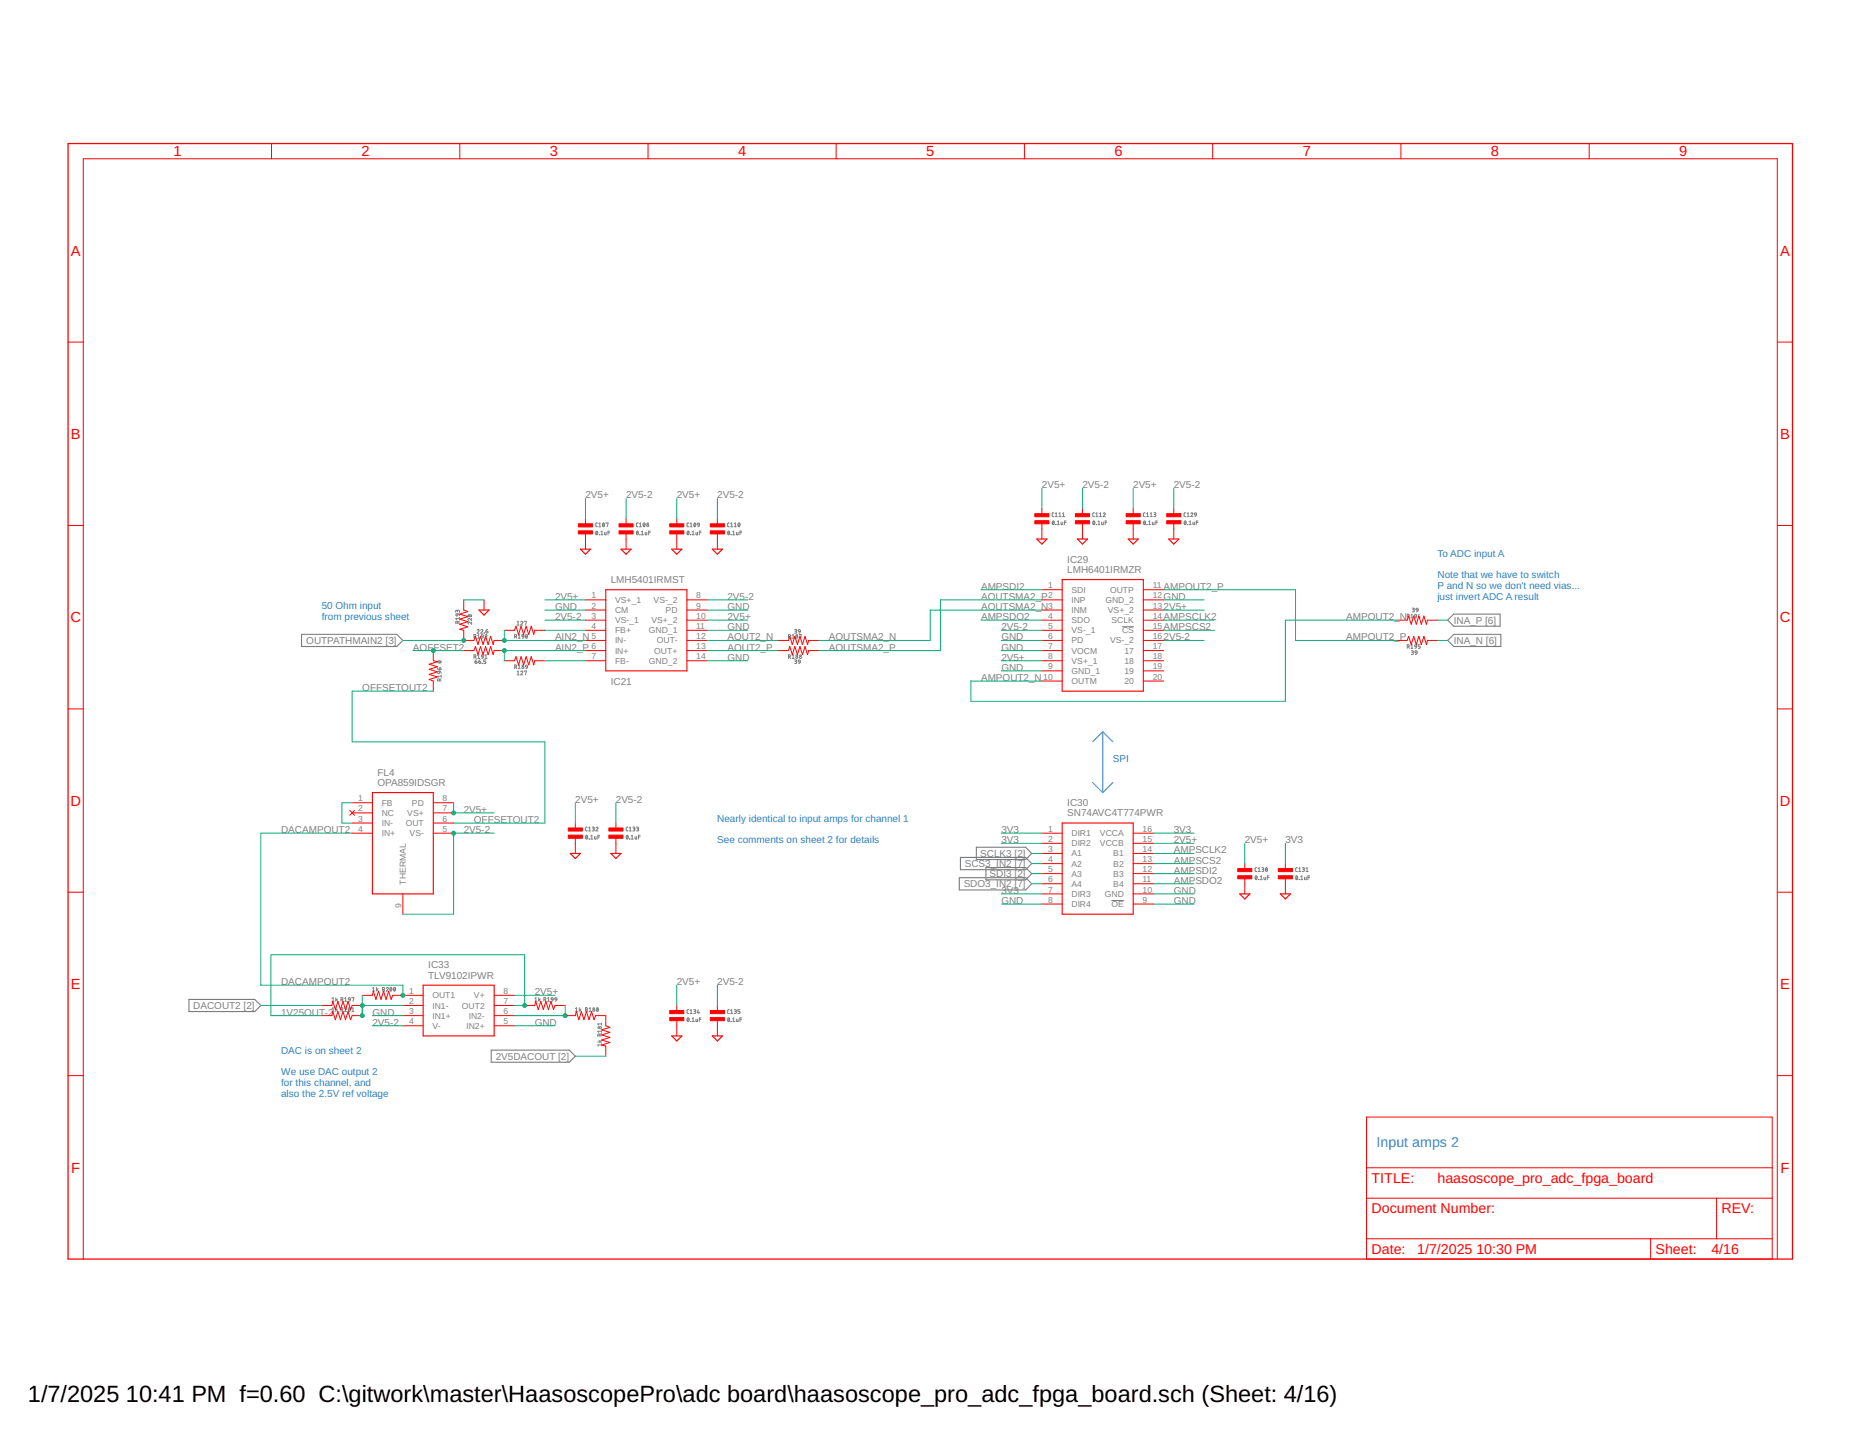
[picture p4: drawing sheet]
<svg xmlns="http://www.w3.org/2000/svg" width="279mm" height="216mm" viewBox="0 0 279 216" stroke-linecap="round" stroke-linejoin="round" font-family="sans-serif">
<g fill="none" stroke="#808080" stroke-width=".15">
<path d="M89.6 79.8a.25 .25 0 0 1 .2 .3 .25 .25 0 0 1-.2 .2l-.1-.1zM89.7 78.6l-.2 .1v.4h.2M89.8 79.9l-.3 .3M89.9 79.1h.4M89.9 78.7l.2-.1v.5M90.3 79.9l.1-.1v.5M90.6 78.6a.27 .27 0 0 1 .2 .3 .27 .27 0 0 1-.2 .2l-.1-.3zM90.8 78.7l-.3 .3M90.8 80l.1 .3h.2v-.3M91 78.6h.4l-.2 .5M91.6 79.8h-.3v.5M95.7 79.8a.25 .25 0 0 1 .2 .3 .25 .25 0 0 1-.2 .2l-.1-.1z"/>
<path d="M95.8 78.6l-.2 .1v.4h.2M95.9 79.9l-.3 .3M96 79.1h.4M96 78.7l.2-.1v.5M96.4 79.9l.1-.1v.5M96.7 78.6a.27 .27 0 0 1 .2 .3 .27 .27 0 0 1-.2 .2l-.1-.3zM96.9 78.7l-.3 .3M96.9 80l.1 .3h.2v-.3M97.7 79.8h-.3v.5M103.3 79.8a.25 .25 0 0 1 .2 .3 .25 .25 0 0 1-.2 .2l-.1-.1zM103.5 78.6l-.3 .1v.4h.3M103.5 79.9l-.3 .3"/>
<path d="M103.7 79.1h.3M103.7 78.7l.1-.1v.5M104 79.9l.1-.1v.5M104.3 78.6a.27 .27 0 0 1 .2 .3 .27 .27 0 0 1-.2 .2l-.1-.3zM104.5 78.7l-.3 .3M104.5 80l.1 .3h.2v-.3M104.8 78.6h.3v.3h-.3zM105.1 78.9l-.3 .2M105.3 79.8h-.2v.5M109.4 79.8a.26 .26 0 0 1 .2 .3 .26 .26 0 0 1-.2 .2l-.1-.1zM109.6 78.6l-.3 .1v.4h.3M109.6 79.9l-.3 .3"/>
<path d="M109.7 79.1h.4M109.7 78.7l.2-.1v.5M110.1 79.9l.1-.1v.5M110.3 79.1h.3M110.3 78.7l.2-.1v.5M110.6 80l.1 .3h.2v-.3M110.9 78.6a.27 .27 0 0 1 .3 .3 .27 .27 0 0 1-.3 .2l-.1-.3zM111.1 78.7l-.2 .3M111.4 79.8h-.3v.5M158.2 78.3a.26 .26 0 0 1 .2 .2 .26 .26 0 0 1-.2 .3l-.1-.3zM158.3 77l-.2 .2v.4h.2M158.3 78.4l-.2 .3"/>
<path d="M158.5 77.6h.3M158.5 77.2l.2-.2v.6M158.6 78.8h.1M158.8 78.8h.3M158.8 78.4l.2-.1v.5M159.1 77.6h.3M159.1 77.2l.1-.2v.6M159.4 78.4v.4h.2v-.4M159.6 77.6h.3M159.6 77.2l.2-.2v.6M159.9 78.5h.2M160.1 78.3h-.2v.5"/>
<path d="M164.2 78.3a.25 .25 0 0 1 .3 .2 .25 .25 0 0 1-.3 .3l-.1-.3zM164.4 77l-.3 .2 .1 .4h.2M164.4 78.4l-.2 .3M164.6 77.6h.3M164.6 77.2l.2-.2v.6M164.7 78.8h.1M164.9 78.8h.3M164.9 78.4l.2-.1v.5M165.2 77.2l.1-.2v.6M165.2 77.6h.3M165.5 78.4v.4h.2v-.4M165.7 77.2l.2-.2 .1 .1-.3 .5h.3"/>
<path d="M166 78.5h.2M166.2 78.3h-.2v.5M171.9 78.3a.25 .25 0 0 1 .2 .2 .25 .25 0 0 1-.2 .3l-.1-.3zM172 77l-.2 .2v.4h.2M172.1 78.4l-.3 .3M172.2 77.6h.4M172.2 77.2l.2-.2v.6M172.3 78.8h.1M172.6 78.8h.2M172.6 78.4l.1-.1v.5M172.8 77.6h.3M172.8 77.2l.1-.2v.6"/>
<path d="M173.1 78.4v.4h.3v-.4M173.3 77l.3 .1v.2h-.2M173.5 77.3l.1 .2-.3 .1M173.6 78.5h.3M173.9 78.3h-.3v.5M177.9 78.3a.25 .25 0 0 1 .3 .2 .25 .25 0 0 1-.3 .3v-.3zM178.1 77l-.2 .2v.4h.2M178.1 78.4l-.2 .3M178.3 77.6h.3M178.3 77.2l.2-.2v.6M178.4 78.8h.1M178.6 78.8h.3"/>
<path d="M178.6 78.4l.2-.1v.5M178.9 77.2l.1-.2 .2 .1-.3 .5h.3M179.2 78.4v.4h.3v-.4M179.5 77.1h.2v.3l-.3-.1zM179.7 78.5h.3M179.7 77.4l-.2 .2M180 78.3h-.3v.5M65.7 99.4a.25 .25 0 0 1 .4-.1 .25 .25 0 0 1 .1 .3h-.4zM65.8 99.3l.4 .3M68.5 92.2h.3l-.1 .3h-.2zM68.7 91.8l.2-.1 .1 .3M68.7 91.9v-.2h-.2v.3"/>
<path d="M68.8 93.6l-.1-.2-.1-.1-.1 .3h.5M68.8 92.2l.2 .1v.2M69 93.3l-.2 .2M69 92.9h-.5l.1 .2M69 92.8v.3M70.3 92.4a.26 .26 0 0 1 .3-.1 .26 .26 0 0 1 .2 .3h-.4zM70.4 92.4l.3 .2M70.8 93.5v.3l-.3-.3h-.1l-.1 .1 .1 .2M70.8 92.9v.3l-.3-.3a.16 .16 0 0 0-.2 .1 .16 .16 0 0 0 .1 .2M71.2 98.7h.3v-.3h-.3v.5M71.2 95.7l.3-.1v-.2l-.3-.1v.6M71.4 99.4h.2v.2l-.1 .1z"/>
<path d="M71.4 98.7l.1 .2M71.4 95.7l.1 .2M71.6 99.1l-.2 .3M71.7 94.7l.1-.1h.1l.1 .2-.3 .3h.3M71.8 95.5l.1-.2v.6M71.8 98.5l.1-.1v.5M71.8 95.9h.3M71.8 98.9h.3M71.9 99.4h.3v.1l-.1 .2-.2-.1zM72.2 99.1l-.3 .3M72.2 94.7l.2-.1h.1v.2l-.3 .3h.3M72.3 98.4h.3v.3l-.3-.1z"/>
<path d="M72.3 95.4h.3v.3l-.3-.1zM72.4 99.7h.1M72.6 98.7l-.2 .2M72.6 95.7l-.2 .2M72.7 95.1h.1M72.9 95.5l.1-.2 .1 .1 .1 .1-.3 .4h.3M72.9 98.9h.3M72.9 98.5l.1-.1v.5M73 99.1h-.3v.3h.2l.1 .1-.1 .2h-.2M73 94.8h.2l.1 .3h-.3zM73.2 94.6l-.2 .2M77.3 95.7l.3-.1v-.2l-.3-.1v.6"/>
<path d="M77.5 95.7l.1 .2M77.7 93.5l.1-.2v.6M77.7 93.9h.3M77.9 95.9h.2M77.9 95.5l.1-.2v.6M78.2 93.5l.3-.1v.2l-.3 .3h.3M78.4 95.4h.3v.3l-.3-.1zM78.7 95.7l-.2 .2M78.8 93.4l.3-.1-.2 .6M79 100h.2v.2h-.2zM79 95.4a.26 .26 0 0 1 .2 .2 .26 .26 0 0 1-.2 .3l-.1-.3zM79.2 95.5l-.2 .3"/>
<path d="M90 80.3h.1M90.3 80.3h.3M91.3 80h.3M96.1 80.3h.1M96.4 80.3h.3M97.4 80h.3M103.7 80.3h.1M104 80.3h.3M105.1 80h.2M109.8 80.3h.1M110.1 80.3h.3M111.1 80h.3"/>
<path d="M118.4 95.7l.3-.1v-.2l-.3-.1v.6M118.4 98.7h.3v-.3h-.3v.5M118.6 95.7l.1 .2M118.6 98.7l.1 .2M119 95.5l.1-.2v.6M119 98.5l.1-.1v.5M119 95.9h.3M119 98.9h.3M119.4 94.6l.3 .1-.2 .1M119.4 99.1l.3 .1-.2 .2M119.4 94.8h.1M119.4 99.4h.1"/>
<path d="M119.5 94.8l.2 .2-.3 .1M119.5 99.4l.2 .2-.3 .1M119.9 94.6h.2l.1 .3h-.2zM119.9 99.2l.2-.1 .1 .4-.2-.1zM120.1 95.4l.3-.1-.2 .6M120.2 94.9l-.2 .2M120.2 99.5l-.2 .2M168.6 94.1h1.7M211.4 92.6h.2v-.3h-.2v.5M211.4 97.2l.2-.1v-.2h-.2v.5M211.6 92.6l.1 .2M211.6 97.2l.1 .2"/>
<path d="M211.9 92.4l.2-.1v.5M211.9 97l.2-.1v.5M211.9 92.8h.3M211.9 97.4h.3M212 97.8l.3 .1v.1h-.2M212.2 91.4h.2l.1 .1-.2 .1M212.2 98l.1 .2-.3 .1M212.2 91.6h.1M212.3 91.6l.2 .2-.3 .1M212.5 92.4h.3v.2l-.3-.1zM212.5 96.9h.3v.3l-.3-.1zM212.6 97.8h.2l.1 .3h-.3z"/>
<path d="M212.7 91.4h.3v.3h-.2zM212.8 92.6l-.2 .2M212.8 97.2l-.2 .2M212.9 98.1l-.3 .2M213 91.7l-.2 .2M213.1 92.3l-.1 .4h.3M213.3 92.6v.2M213.3 96.9h-.3v.2l.3 .1v.2h-.3M65.7 101l.3-.1-.1 .3h-.1zM65.7 100.4l.3 .2M66 100.4h.2l.1 .1-.3 .1zM66 102.3v-.3h-.3v.3h.6"/>
<path d="M66 100.9l.3 .2M66.3 102l-.3 .1M66.3 101.6h-.6l.1 .1M66.3 101.4v.3M77.3 100.2h.3v-.3h-.3v.6M77.5 100.2l.1 .3M77.7 100.9l.1-.1v.6M77.7 101.4h.3M77.9 100l.1-.1v.6M77.9 100.5h.2M78.2 100.9l.2-.1 .1 .1v.1l-.3 .4h.3M78.8 100.9l.3-.1-.2 .6"/>
<path d="M79.2 100.2v.2l-.2 .1M88.1 125.5a.27 .27 0 0 1 .2 .3 .27 .27 0 0 1-.2 .2l-.1-.1zM88.2 124.3l-.2 .1v.4h.2M88.2 125.6l-.2 .3M88.4 124.8h.3M88.4 124.4l.2-.1v.5M88.5 126v.1M88.5 126h.1M88.5 126.1h.1M88.7 126.1h.3M88.7 125.6l.2-.1v.6M89 124.3l.3 .1-.1 .1h-.2"/>
<path d="M89.1 124.5l.2 .2-.3 .1M89.3 125.7l.1 .4h.1v-.4M89.5 124.4a.16 .16 0 0 1 .2-.1 .16 .16 0 0 1 .1 .2l-.3 .3h.3M89.8 125.8h.3M90.1 125.5h-.3v.6M94.1 125.5a.27 .27 0 0 1 .3 .3 .27 .27 0 0 1-.3 .2v-.1zM94.3 124.3l-.2 .1v.4h.2M94.3 125.6l-.2 .3M94.5 124.8h.3M94.5 124.4l.2-.1v.5M94.6 126h.1M94.6 126.1h.1"/>
<path d="M94.6 126v.1M94.8 126.1h.3M94.8 125.6l.2-.1v.6M95.1 124.3h.2l.1 .1-.2 .1M95.1 124.5h.1M95.2 124.5l.2 .2-.3 .1M95.4 125.7l.1 .4h.1v-.4M95.6 124.3l.3 .1v.1h-.2M95.8 124.5l.1 .2-.3 .1M95.9 125.8h.3M96.2 125.5h-.3v.6M167 135.3h1.8"/>
<path d="M188.6 131.6a.27 .27 0 0 1 .2 .3 .27 .27 0 0 1-.2 .2l-.1-.2zM188.8 130.4l-.3 .1 .1 .4h.2M188.8 131.7l-.2 .3M189 130.9h.3M189 130.5l.1-.1v.5M189.1 132.1h.1M189.3 132.2h.3M189.3 131.7l.2-.1v.6M189.5 130.4l.3 .1v.1h-.2M189.7 130.6l.1 .2-.3 .1M189.9 131.8v.4h.2v-.4M190.2 130.4a.27 .27 0 0 1 .2 .3 .27 .27 0 0 1-.2 .2l-.1-.1z"/>
<path d="M190.4 131.8h.2M190.4 130.5l-.3 .3M190.6 131.6h-.2v.6M194.7 131.6a.27 .27 0 0 1 .2 .3 .27 .27 0 0 1-.2 .2l-.1-.2zM194.9 130.4l-.3 .1v.4h.3M194.9 131.7l-.2 .3M195.1 130.9h.3M195.1 130.5l.1-.1v.5M195.2 132.1h.1M195.2 132.2h.1M195.2 132.1v.1M195.4 132.2h.3"/>
<path d="M195.4 131.7l.2-.1v.6M195.6 130.4l.3 .1v.1h-.2M195.8 130.6l.1 .2-.3 .1M196 131.8v.4h.2v-.4M196.2 130.9h.3M196.2 130.5l.1-.1v.5M196.5 131.8h.2M196.7 131.6h-.2v.6M49.9 150l.1-.1v.5M49.9 151.5l.1-.1v.6M49.9 150.4h.3M49.9 152h.3"/>
<path d="M50.4 149.9v.5M50.4 151.4v.6M50.5 150.2l.2 .2M50.5 151.7l.2 .3M50.7 150.1l-.3 .2M50.7 151.6l-.3 .2M51.2 150.2h.3v-.3h-.3v.5M51.2 151.7h.3v-.3h-.3v.6M51.4 150.2l.1 .2M51.4 151.7l.1 .3M51.8 151.5a.15 .15 0 0 1 .2-.1 .15 .15 0 0 1 0 .3l-.2 .3h.3M51.8 150.4h.3"/>
<path d="M51.8 150l.1-.1v.5M52.3 149.9h.3v.3l-.3-.1zM52.4 151.4a.26 .26 0 0 1 .2 .3 .26 .26 0 0 1-.2 .2l-.1-.1zM52.6 151.5l-.3 .3M52.6 150.2l-.2 .2M52.9 152h.3M52.9 149.9h.3l-.2 .5M52.9 151.5l.1-.1v.6M56 148.5l.1-.1v.5M56 148.9h.3M56.5 148.4v.5M56.6 148.7l.2 .2"/>
<path d="M56.8 148.5l-.3 .2M57.5 148.7l.2-.1v-.2h-.2v.5M57.7 148.7l.1 .2M58 148.5a.15 .15 0 0 1 .2-.1 .15 .15 0 0 1 .1 .2l-.3 .3h.3M58.7 148.4a.23 .23 0 0 1 .2 .2 .23 .23 0 0 1-.3 .2zM58.8 148.5l-.2 .3M59.2 148.4a.26 .26 0 0 1 .2 .2 .26 .26 0 0 1-.2 .3l-.1-.2zM59.4 148.5l-.3 .3M80.3 150.4h.4M80.3 150l.2-.1v.5M80.9 149.9v.5M81 150.2l.2 .2"/>
<path d="M81.2 150.1l-.3 .2M81.7 150.2h.2v-.3h-.2v.5M81.9 150.2l.1 .2M82.2 150.4h.3M82.2 150l.2-.1v.5M82.8 149.9h.3v.3h-.3zM83.1 150.2l-.1 .2h-.2M83.4 149.9h.2l.1 .3h-.3zM83.7 150.2l-.1 .2h-.2M86.4 152h.4M86.4 151.5l.2-.1v.6M87 151.4v.6"/>
<path d="M87.1 151.7l.2 .3M87.3 151.6l-.3 .2M87.9 151.7h.3v-.3h-.3v.6M88.1 151.7l.2 .3M88.5 152h.3M88.5 151.5l.1-.1v.6M89.6 151.5l.1-.1a.26 .26 0 0 1 .2 .3 .26 .26 0 0 1-.2 .2l-.1-.2zM89.8 156.6h.6M89.9 151.5l-.3 .3M90 156.3l.2 .3M90.1 155.6v-.2h-.3v.2h.6M90.4 157h-.6l.1 .1"/>
<path d="M90.4 153.7v.3M90.4 154.8v.3M90.4 156.8v.3M90.4 156.3l-.3 .2M90.4 155.3l-.3 .1M90.4 154.9h-.6l.1 .2M90.4 153.8h-.6l.1 .2M103.3 153a.23 .23 0 0 1 .2 .2 .23 .23 0 0 1-.2 .2zM103.5 151.7l-.3 .1v.4l.3 .1M103.5 153.1l-.3 .3M103.7 151.8l.1-.1v.6M103.7 152.3h.3"/>
<path d="M103.7 153.5h.1M104 153.1l.1-.2v.6M104 153.5h.3M104.2 151.7l.3 .1v.1l-.2 .1M104.4 152l.1 .2-.3 .1M104.5 153.1l.1 .4h.2v-.4M104.9 151.7l-.1 .4h.3M105 152v.3M105.1 153.2h.2M105.3 152.9h-.2v.6M109.4 153a.26 .26 0 0 1 .2 .2 .26 .26 0 0 1-.2 .3l-.1-.2zM109.6 151.7l-.3 .1v.4l.3 .1"/>
<path d="M109.6 153.1l-.3 .3M109.7 151.8l.2-.1v.6M109.7 152.3h.4M109.8 153.5h.1M110.1 153.1l.1-.2v.6M110.1 153.5h.3M110.3 151.7h.3v.2l-.1 .1M110.4 152h.1M110.5 152l.1 .2-.3 .1M110.6 153.1l.1 .4h.2v-.4M111.1 153.2h.3M111.2 151.7h-.4v.3l.4 .1-.1 .2h-.3"/>
<path d="M111.4 152.9h-.3v.6"/>
<circle cx="97.3" cy="79" r=".16"/>
<circle cx="97.3" cy="78.7" r=".13"/>
<circle cx="119.7" cy="95.7" r=".15"/>
<circle cx="119.7" cy="98.8" r=".15"/>
<circle cx="119.7" cy="95.5" r=".13"/>
<circle cx="119.7" cy="98.5" r=".13"/>
<circle cx="120.2" cy="98.8" r=".15"/>
<circle cx="120.2" cy="98.5" r=".13"/>
<circle cx="78.5" cy="100.3" r=".15"/>
<circle cx="78.5" cy="100" r=".13"/>
<circle cx="89.2" cy="151.8" r=".15"/>
<circle cx="89.2" cy="151.5" r=".13"/>
<circle cx="89.9" cy="154.4" r=".13"/>
<circle cx="90.2" cy="154.4" r=".16"/>
</g>
<path d="M45.3 95.3h14.3l.9 .9-.9 .9h-14.3zM217.5 96.2l.9-.9h7v1.8h-7zM217.5 93.2l.9-.9h6.9v1.8h-6.9zM144.1 131.9h10l.9 .9-.9 .9h-10zM144.3 128.8h9.8l.9 1-.9 .9h-9.8zM146.7 127.3h7.4l.9 .9-.9 .9h-7.4zM148.1 130.3h6l.9 1-.9 .9h-6zM28.4 150.2h9.9l.9 .9-.9 .9h-9.9zM73.8 157.8h11.7l.9 .9-.9 .9h-11.7z" fill="none" stroke="#808080" stroke-width=".17"/>
<g fill="none" stroke="#f00" stroke-width=".17">
<path d="M71.9 91.7h1.6l-.8 .7zM87.2 82.5h1.5l-.8 .8zM91 88.6h12.2v12.2h-12.2zM93.3 82.5h1.5l-.8 .8zM100.9 82.5h1.5l-.7 .8zM107 82.5h1.5l-.7 .8zM155.7 81h1.6l-.8 .7zM159.6 87.1h12.1v16.7h-12.1zM161.8 81h1.6l-.8 .7zM169.5 81h1.5l-.8 .7zM175.6 81h1.5l-.8 .7zM55.9 119.1h9.2v15.2h-9.2z"/>
<path d="M85.7 128.2h1.5l-.8 .8zM91.8 128.2h1.5l-.8 .8zM159.6 123.7h10.6v13.7h-10.6zM186.2 134.3h1.5l-.7 .8zM192.3 134.3h1.5l-.7 .8zM63.6 148h10.6v7.6h-10.6zM100.9 155.6h1.5l-.7 .8zM107 155.6h1.5l-.7 .8z"/>
</g>
<g fill="none" stroke="#f00" stroke-width=".15">
<path d="M40.8 21.6v2.3M69.1 21.6v2.3M97.3 21.6v2.3M125.6 21.6v2.3M153.9 21.6v2.3M182.2 21.6v2.3M210.4 21.6v2.3M238.7 21.6v2.3M10.2 51.4h2.3M267 51.4h2.3M10.2 79h2.3M87.9 77.9v.9"/>
<path d="M94 77.9v.9M101.7 77.9v.9M107.8 77.9v.9M156.5 76.4v.9M156.5 78.5v2.5M162.6 76.4v.9M162.6 78.5v2.5M170.2 76.4v.9M170.2 78.5v2.5M176.3 76.4v.9M176.3 78.5v2.5M267 79h2.3"/>
<path d="M65.1 97.7v1.6l.6 .1-1.2 .4 1.2 .4-1.2 .4 1.2 .3-1.2 .4 1.2 .4-1.2 .4 .6 .2v1.5M69.7 90.1v1.6l.6 .2-1.3 .4 1.3 .3-1.3 .4 1.3 .4-1.3 .4 1.3 .4-1.3 .4 .7 .1v1.5h1.5l.2-.6 .4 1.2 .4-1.2 .4 1.2 .3-1.2 .4 1.2 .4-1.2 .4 1.2 .1-.6h1.6M69.7 97.7h1.5l.2-.6 .4 1.3 .4-1.3 .4 1.3 .3-1.3 .4 1.3 .4-1.3 .4 1.3 .1-.7h1.6M72.7 90.1v1.6M75.8 94.7h1.5l.2-.6 .4 1.2 .4-1.2 .4 1.2 .3-1.2 .4 1.2 .4-1.2 .4 1.2 .1-.6h1.6M75.8 99.3h1.5l.2-.6 .4 1.2 .4-1.2 .4 1.2 .3-1.2 .4 1.2 .4-1.2 .4 1.2 .1-.6h1.6M87.9 80.1v2.4M87.9 90.1h3.1M87.9 91.7h3.1M87.9 93.2h3.1M87.9 94.7h3.1M87.9 96.2h3.1"/>
<path d="M87.9 97.7h3.1M87.9 99.3h3.1M94 80.1v2.4M101.7 80.1v2.4M103.2 90.1h3M103.2 91.7h3M103.2 93.2h3M103.2 94.7h3M103.2 96.2h3M103.2 97.7h3M103.2 99.3h3M107.8 80.1v2.4"/>
<path d="M116.9 96.2h1.5l.2-.6 .4 1.2 .4-1.2 .4 1.2 .4-1.2 .3 1.2 .4-1.2 .4 1.2 .2-.6h1.5M116.9 97.7h1.5l.2-.6 .4 1.3 .4-1.3 .4 1.3 .4-1.3 .3 1.3 .4-1.3 .4 1.3 .2-.7h1.5M156.5 90.1h3.1M156.5 91.7h3.1M156.5 93.2h3.1M156.5 94.7h3.1M156.5 96.2h3.1M156.5 97.7h3.1M156.5 99.3h3.1M156.5 88.6h3.1M171.7 90.1h3.1M171.7 91.7h3.1"/>
<path d="M171.7 93.2h3.1M171.7 94.7h3.1M171.7 96.2h3.1M171.7 97.7h3.1M171.7 99.3h3.1M171.7 88.6h3.1M209.8 93.2h1.6l.2-.6 .4 1.2 .4-1.2 .3 1.2 .4-1.2 .4 1.2 .4-1.2 .4 1.2 .1-.6h1.5M209.8 96.2h1.6l.2-.6 .4 1.2 .4-1.2 .3 1.2 .4-1.2 .4 1.2 .4-1.2 .4 1.2 .1-.6h1.5M10.2 106.5h2.3M156.5 100.8h3.1M156.5 102.3h3.1M171.7 100.8h3.1"/>
<path d="M171.7 102.3h3.1M267 106.5h2.3M10.2 134h2.3M52.5 121.8l.8 .7M52.9 125.2h3M52.9 120.6h3M52.9 122.1h3M52.9 123.7h3M53.3 121.8l-.8 .7M60.5 134.3v3.1M65.1 125.2h3M65.1 120.6h3"/>
<path d="M65.1 122.1h3M65.1 123.7h3M86.4 123.7v.9M86.4 125.8v2.4M92.5 123.7v.9M92.5 125.8v2.4M156.5 125.2h3.1M156.5 126.7h3.1M156.5 128.2h3.1M156.5 129.8h3.1M156.5 131.3h3.1M156.5 132.8h3.1"/>
<path d="M156.5 134.3h3.1M156.5 135.8h3.1M170.2 125.2h3.1M170.2 126.7h3.1M170.2 128.2h3.1M170.2 129.8h3.1M170.2 131.3h3.1M170.2 132.8h3.1M170.2 134.3h3.1M170.2 135.8h3.1M187 129.8v.9M187 131.9v2.4"/>
<path d="M193.1 129.8v.9M193.1 131.9v2.4M267 134h2.3M48.3 151.1h1.5l.2-.6 .4 1.2 .4-1.2 .3 1.2 .4-1.2 .4 1.2 .4-1.2 .4 1.2 .2-.6h1.5M48.3 152.6h1.5l.2-.6 .4 1.2 .4-1.2 .3 1.2 .4-1.2 .4 1.2 .4-1.2 .4 1.2 .2-.6h1.5M54.4 149.5h1.5l.2-.6 .4 1.3 .4-1.3 .3 1.3 .4-1.3 .4 1.3 .4-1.3 .4 1.3 .2-.7h4.6M60.5 151.1h3.1M60.5 152.6h3.1M60.5 154.1h3.1M74.2 149.5h3.1M74.2 151.1h3.1M74.2 152.6h3.1"/>
<path d="M74.2 154.1h3.1M78.8 151.1h1.5l.2-.6 .4 1.2 .3-1.2 .4 1.2 .4-1.2 .4 1.2 .4-1.2 .3 1.2 .3-.6h1.5M84.9 152.6h1.5l.2-.6 .4 1.2 .3-1.2 .4 1.2 .4-1.2 .4 1.2 .4-1.2 .3 1.2 .3-.6h1.5v1.5l.6 .2-1.2 .4 1.2 .4-1.2 .4 1.2 .4-1.2 .4 1.2 .3-1.2 .4 .6 .2v1.5M101.7 151.1v.9M101.7 153.2v2.4M107.8 151.1v.9M107.8 153.2v2.4M10.2 161.6h2.3M205.3 167.8h60.9v21.4h-60.9zM205.3 175.5h60.9M267 161.6h2.3M12.5 189.2v-165.3h254.5v165.3"/>
<path d="M205.3 180h60.9M205.3 186.1h60.9M247.9 186.1v3.1M257.9 180v6.1"/>
</g>
<g fill="#f00" stroke="#f00" stroke-width=".15">
<path d="M86.9 78.7h2.1v.5h-2.1z"/>
<path d="M86.9 79.8h2.1v.4h-2.1z"/>
<path d="M93 78.7h2.1v.5h-2.1z"/>
<path d="M93 79.8h2.1v.4h-2.1z"/>
<path d="M100.6 78.7h2.1v.5h-2.1z"/>
<path d="M100.6 79.8h2.1v.4h-2.1z"/>
<path d="M106.7 78.7h2.1v.5h-2.1z"/>
<path d="M106.7 79.8h2.1v.4h-2.1z"/>
<path d="M155.4 77.2h2.2v.4h-2.2z"/>
<path d="M155.4 78.2h2.2v.5h-2.2z"/>
<path d="M161.5 77.2h2.2v.4h-2.2z"/>
<path d="M161.5 78.2h2.2v.5h-2.2z"/>
<path d="M169.2 77.2h2.1v.4h-2.1z"/>
<path d="M169.2 78.2h2.1v.5h-2.1z"/>
<path d="M175.3 77.2h2.1v.4h-2.1z"/>
<path d="M175.3 78.2h2.1v.5h-2.1z"/>
<path d="M185.9 130.5h2.1v.5h-2.1z"/>
<path d="M185.9 131.6h2.1v.4h-2.1z"/>
<path d="M192 130.5h2.1v.5h-2.1z"/>
<path d="M192 131.6h2.1v.4h-2.1z"/>
<path d="M85.4 124.4h2.1v.5h-2.1z"/>
<path d="M85.4 125.5h2.1v.4h-2.1z"/>
<path d="M91.5 124.4h2.1v.5h-2.1z"/>
<path d="M91.5 125.5h2.1v.4h-2.1z"/>
<path d="M100.6 151.8h2.1v.5h-2.1z"/>
<path d="M100.6 152.9h2.1v.5h-2.1z"/>
<path d="M106.7 151.8h2.1v.5h-2.1z"/>
<path d="M106.7 152.9h2.1v.5h-2.1z"/>
</g>
<path d="M10.2 21.6h259.1v167.6h-259.1z" fill="none" stroke="#f00" stroke-width=".19"/>
<g fill="none" stroke="#0dab76" stroke-width=".15">
<path d="M87.9 74.9v3M94 74.9v3M101.7 74.9v3M107.8 74.9v3M156.5 73.4v3M162.6 73.4v3M170.2 73.4v3M176.3 73.4v3M60.5 96.2h9.2M62 97.7h7.7M69.7 90.1h3M75.8 94.7v1.5h12.1"/>
<path d="M81.9 91.7h6M81.9 94.7h6M81.9 99.3h6M81.9 90.1h6M81.9 93.2h6M87.9 97.7h-12.1v1.6M106.2 91.7h6.1M106.2 94.7h6.1M106.2 99.3h6.1M106.2 90.1h6.1M106.2 96.2h10.7M106.2 97.7h10.7"/>
<path d="M106.2 93.2h6.1M147.4 93.2h9.1M147.4 88.6h9.1M150.4 94.7h6.1M150.4 99.3h6.1M150.4 96.2h6.1M150.4 97.7h6.1M156.5 91.7h-16.8v4.5h-16.7M156.5 90.1h-15.2v7.6h-18.3M174.8 91.7h6.1M174.8 94.7h7.6M174.8 90.1h6.1"/>
<path d="M174.8 96.2h6.1M174.8 88.6h19.8v7.6h15.2M174.8 93.2h7.6M209.8 93.2h-16.7v12.2h-47.3v-3.1h10.7M215.9 96.2h1.6M215.9 93.2h1.6M65.1 103.8h-12.2v7.7h29v12.2h-13.8M150.4 100.8h6.1M52.9 125.2h-13.7v22.8h21.3v1.5M52.9 120.6h-1.5v3.1h1.5M68.1 120.6v1.5h6.1M74.2 125.2h-6.1v12.2h-7.6"/>
<path d="M86.4 120.6v3.1M92.5 120.6v3.1M150.4 135.8h6.1M150.4 134.3h6.1M150.4 126.7h6.1M150.4 125.2h6.1M155 128.2h1.5M155 131.3h1.5M155 132.8h1.5M155 129.8h1.5M173.3 135.8h6.1M173.3 134.3h6.1"/>
<path d="M173.3 128.2h6.1M173.3 131.3h6.1M173.3 126.7h6.1M173.3 125.2h6.1M173.3 132.8h6.1M173.3 129.8h6.1M187 126.7v3.1M193.1 126.7v3.1M39.2 151.1h9.1M54.4 151.1h6.1M54.4 149.5v3.1M55.9 154.1h4.6"/>
<path d="M55.9 152.6h4.6M77.3 154.1h6.1M77.3 151.1h1.5v-7.7h-38.1v9.2h7.6M77.3 149.5h6.1M84.9 151.1v1.5h-7.6M86.4 158.7h4.6M101.7 148v3.1M107.8 148v3.1"/>
</g>
<g fill="#0dab76" stroke="#0dab76" stroke-width=".15">
<circle cx="68.1" cy="122.1" r=".3"/>
<circle cx="68.1" cy="125.2" r=".3"/>
<circle cx="75.8" cy="96.2" r=".3"/>
<circle cx="69.7" cy="96.2" r=".3"/>
<circle cx="75.8" cy="97.7" r=".3"/>
<circle cx="65.1" cy="97.7" r=".3"/>
<circle cx="60.5" cy="149.5" r=".3"/>
<circle cx="78.8" cy="151.1" r=".3"/>
<circle cx="84.9" cy="152.6" r=".3"/>
<circle cx="54.4" cy="151.1" r=".3"/>
<circle cx="54.4" cy="152.6" r=".3"/>
</g>
<path d="M164.1 117.6l1.6 1.5M165.7 109.9v9.2M165.7 109.9l-1.6 1.6M165.7 109.9l1.5 1.6M167.2 117.6l-1.5 1.5" fill="none" stroke="#2c7bce" stroke-width=".15"/>
<g font-size="3.5">
<text x="4.2" y="210.7">1/7/2025</text>
<text x="18.9" y="210.7">10:41 PM f=0.60 C:\gitwork\master\HaasoscopePro\adc board\haasoscope_pro_adc_fpga_board.sch (Sheet: 4/16)</text>
</g>
<g font-size="2.2" fill="#f00">
<text x="26" y="23.5">1</text>
<text x="54.3" y="23.5">2</text>
<text x="82.6" y="23.5">3</text>
<text x="110.9" y="23.5">4</text>
<text x="139.1" y="23.5">5</text>
<text x="167.4" y="23.5">6</text>
<text x="195.7" y="23.5">7</text>
<text x="224" y="23.5">8</text>
<text x="252.2" y="23.5">9</text>
<text x="10.7" y="38.4">A</text>
<text x="267.4" y="38.4">A</text>
<text x="10.7" y="66">B</text>
<text x="267.4" y="66">B</text>
<text x="10.6" y="93.5">C</text>
<text x="267.3" y="93.5">C</text>
<text x="10.6" y="121.1">D</text>
<text x="267.3" y="121.1">D</text>
<text x="10.7" y="148.6">E</text>
<text x="267.4" y="148.6">E</text>
<text x="10.7" y="176.2">F</text>
<text x="267.4" y="176.2">F</text>
</g>
<text font-size="2.1" fill="#2c7bce" x="206.8" y="172.4">Input amps 2</text>
<g font-size="2.1" fill="#f00">
<text x="206" y="177.7">TITLE:</text>
<text x="215.9" y="177.7">haasoscope_pro_adc_fpga_board</text>
<text x="206" y="182.3">Document Number:</text>
<text x="258.6" y="182.3">REV:</text>
<text x="206" y="188.4">Date:</text>
<text x="212.9" y="188.4">1/7/2025</text>
<text x="221.8" y="188.4">10:30 PM</text>
<text x="248.7" y="188.4">Sheet:</text>
<text x="257.1" y="188.4">4/16</text>
</g>
<g font-size="1.5" fill="#808080">
<text x="87.9" y="74.9">2V5+</text>
<text x="94" y="74.9">2V5-2</text>
<text x="101.7" y="74.9">2V5+</text>
<text x="107.8" y="74.9">2V5-2</text>
<text x="156.5" y="73.4">2V5+</text>
<text x="162.6" y="73.4">2V5-2</text>
<text x="170.2" y="73.4">2V5+</text>
<text x="176.3" y="73.4">2V5-2</text>
<text x="91.8" y="87.6">LMH5401IRMST</text>
<text x="147.4" y="88.6">AMPSDI2</text>
<text x="160.3" y="86.1">LMH6401IRMZR</text>
<text x="160.3" y="84.6">IC29</text>
<text x="174.8" y="88.6">AMPOUT2_P</text>
<text x="83.4" y="91.7">GND</text>
<text x="83.4" y="90.1">2V5+</text>
<text x="83.4" y="93.2">2V5-2</text>
<text x="109.3" y="91.7">GND</text>
<text x="109.3" y="94.7">GND</text>
<text x="109.3" y="93.2">2V5+</text>
<text x="109.3" y="90.1">2V5-2</text>
<text x="147.4" y="91.7">AOUTSMA2_N</text>
<text x="147.4" y="90.1">AOUTSMA2_P</text>
<text x="147.4" y="93.2">AMPSDO2</text>
<text x="150.4" y="94.7">2V5-2</text>
<text x="174.8" y="90.1">GND</text>
<text x="174.8" y="91.7">2V5+</text>
<text x="174.8" y="93.2">AMPSCLK2</text>
<text x="174.8" y="94.7">AMPSCS2</text>
<text x="202.2" y="93.2">AMPOUT2_N</text>
<text x="218.4" y="93.7">INA_P [6]</text>
<text x="46" y="96.7">OUTPATHMAIN2 [3]</text>
<text x="62" y="97.7">AOFFSET2</text>
<text x="83.4" y="96.2">AIN2_N</text>
<text x="83.4" y="97.7">AIN2_P</text>
<text x="109.3" y="99.3">GND</text>
<text x="109.3" y="97.7">AOUT2_P</text>
<text x="109.3" y="96.2">AOUT2_N</text>
<text x="124.5" y="96.2">AOUTSMA2_N</text>
<text x="124.5" y="97.7">AOUTSMA2_P</text>
<text x="150.4" y="96.2">GND</text>
<text x="150.4" y="97.7">GND</text>
<text x="150.4" y="100.8">GND</text>
<text x="150.4" y="99.3">2V5+</text>
<text x="174.8" y="96.2">2V5-2</text>
<text x="202.2" y="96.2">AMPOUT2_P</text>
<text x="218.4" y="96.8">INA_N [6]</text>
<text x="54.4" y="103.8">OFFSETOUT2</text>
<text x="91.8" y="102.8">IC21</text>
<text x="147.4" y="102.3">AMPOUT2_N</text>
<text x="56.7" y="118.1">OPA859IDSGR</text>
<text x="56.7" y="116.6">FL4</text>
<text x="42.2" y="125.2">DACAMPOUT2</text>
<text x="69.7" y="122.1">2V5+</text>
<text x="69.7" y="125.2">2V5-2</text>
<text x="71.2" y="123.6">OFFSETOUT2</text>
<text x="86.4" y="120.6">2V5+</text>
<text x="92.5" y="120.6">2V5-2</text>
<text x="150.4" y="125.2">3V3</text>
<text x="160.3" y="122.7">SN74AVC4T774PWR</text>
<text x="160.3" y="121.1">IC30</text>
<text x="176.3" y="125.2">3V3</text>
<text x="144.9" y="130.3">SCS3_IN2 [7]</text>
<text x="147.3" y="128.8">SCLK3 [2]</text>
<text x="148.7" y="131.8">SDI3 [2]</text>
<text x="150.4" y="126.7">3V3</text>
<text x="176.3" y="126.7">2V5+</text>
<text x="176.3" y="131.3">AMPSDI2</text>
<text x="176.3" y="128.2">AMPSCLK2</text>
<text x="176.3" y="129.7">AMPSCS2</text>
<text x="187" y="126.7">2V5+</text>
<text x="193.1" y="126.7">3V3</text>
<text x="144.8" y="133.3">SDO3_IN2 [7]</text>
<text x="150.4" y="135.8">GND</text>
<text x="150.4" y="134.3">3V3</text>
<text x="176.3" y="134.3">GND</text>
<text x="176.3" y="135.8">GND</text>
<text x="176.3" y="132.8">AMPSDO2</text>
<text x="42.2" y="148">DACAMPOUT2</text>
<text x="64.3" y="147">TLV9102IPWR</text>
<text x="64.3" y="145.5">IC33</text>
<text x="80.3" y="149.5">2V5+</text>
<text x="101.7" y="148">2V5+</text>
<text x="107.8" y="148">2V5-2</text>
<text x="29" y="151.6">DACOUT2 [2]</text>
<text x="42.2" y="152.6">1V25OUT-2</text>
<text x="55.9" y="152.6">GND</text>
<text x="55.9" y="154.1">2V5-2</text>
<text x="80.3" y="154.1">GND</text>
<text x="74.5" y="159.2">2V5DACOUT [2]</text>
</g>
<g font-size="1.5" fill="#2c7bce">
<text x="215.9" y="83.7">To ADC input A</text>
<text x="215.9" y="86.9">Note that we have to switch</text>
<text x="215.9" y="88.5">P and N so we don't need vias...</text>
<text x="48.3" y="91.6">50 Ohm input</text>
<text x="48.3" y="93.2">from previous sheet</text>
<text x="215.9" y="90.1">just invert ADC A result</text>
<text x="167.2" y="114.5">SPI</text>
<text x="107.8" y="123.5">Nearly identical to input amps for channel 1</text>
<text x="107.8" y="126.7">See comments on sheet 2 for details</text>
<text x="42.2" y="158.4">DAC is on sheet 2</text>
<text x="42.2" y="161.6">We use DAC output 2</text>
<text x="42.2" y="163.2">for this channel, and</text>
<text x="42.2" y="164.8">also the 2.5V ref voltage</text>
</g>
<g font-size="1.3" fill="#808080">
<text x="88.9" y="89.9">1</text>
<text x="104.6" y="89.9">8</text>
<text x="157.4" y="88.4">1</text>
<text x="157.4" y="89.9">2</text>
<text x="161" y="89.1">SDI</text>
<text x="166.7" y="89.1">OUTP</text>
<text x="173.2" y="88.4">11</text>
<text x="173.2" y="89.9">12</text>
<text x="88.9" y="91.4">2</text>
<text x="88.9" y="93">3</text>
<text x="88.9" y="94.5">4</text>
<text x="92.4" y="90.6">VS+_1</text>
<text x="92.4" y="92.1">CM</text>
<text x="92.4" y="93.6">VS-_1</text>
<text x="92.4" y="95.2">FB+</text>
<text x="97.5" y="95.2">GND_1</text>
<text x="97.8" y="93.6">VS+_2</text>
<text x="98.2" y="90.6">VS-_2</text>
<text x="100" y="92.1">PD</text>
<text x="104.6" y="91.4">9</text>
<text x="104.6" y="93">10</text>
<text x="104.6" y="94.5">11</text>
<text x="157.4" y="91.4">3</text>
<text x="157.4" y="93">4</text>
<text x="157.4" y="94.5">5</text>
<text x="161" y="90.6">INP</text>
<text x="161" y="92.1">INM</text>
<text x="161" y="93.6">SDO</text>
<text x="161" y="95.2">VS-_1</text>
<text x="166.1" y="90.6">GND_2</text>
<text x="166.4" y="92.1">VS+_2</text>
<text x="167" y="93.6">SCLK</text>
<text x="168.5" y="95.2">CS</text>
<text x="173.2" y="91.4">13</text>
<text x="173.2" y="93">14</text>
<text x="173.2" y="94.5">15</text>
<text x="88.9" y="96">5</text>
<text x="88.9" y="97.5">6</text>
<text x="88.9" y="99.1">7</text>
<text x="92.4" y="96.7">IN-</text>
<text x="92.4" y="98.2">IN+</text>
<text x="92.4" y="99.7">FB-</text>
<text x="97.5" y="99.7">GND_2</text>
<text x="98.3" y="98.2">OUT+</text>
<text x="98.7" y="96.7">OUT-</text>
<text x="104.6" y="96">12</text>
<text x="104.6" y="97.5">13</text>
<text x="104.6" y="99.1">14</text>
<text x="157.4" y="96">6</text>
<text x="157.4" y="97.5">7</text>
<text x="157.4" y="99.1">8</text>
<text x="157.4" y="100.6">9</text>
<text x="161" y="96.7">PD</text>
<text x="161" y="98.2">VOCM</text>
<text x="161" y="99.7">VS+_1</text>
<text x="161" y="101.2">GND_1</text>
<text x="166.7" y="96.7">VS-_2</text>
<text x="168.9" y="98.2">17</text>
<text x="168.9" y="99.7">18</text>
<text x="168.9" y="101.2">19</text>
<text x="173.2" y="96">16</text>
<text x="173.2" y="97.5">17</text>
<text x="173.2" y="99.1">18</text>
<text x="173.2" y="100.6">19</text>
<text x="156.7" y="102.1">10</text>
<text x="161" y="102.8">OUTM</text>
<text x="168.9" y="102.8">20</text>
<text x="173.2" y="102.1">20</text>
<text x="53.8" y="120.4">1</text>
<text x="53.8" y="121.9">2</text>
<text x="53.8" y="123.4">3</text>
<text x="53.8" y="125">4</text>
<text x="57.3" y="121.1">FB</text>
<text x="57.3" y="122.6">NC</text>
<text x="57.3" y="124.1">IN-</text>
<text x="57.3" y="125.6">IN+</text>
<text x="61" y="124.1">OUT</text>
<text x="61.2" y="122.6">VS+</text>
<text x="61.5" y="125.6">VS-</text>
<text x="61.9" y="121.1">PD</text>
<text x="66.5" y="120.4">8</text>
<text x="66.5" y="121.9">7</text>
<text x="66.5" y="123.4">6</text>
<text x="66.5" y="125">5</text>
<text x="157.4" y="125">1</text>
<text x="161" y="125.6">DIR1</text>
<text x="165.2" y="125.6">VCCA</text>
<text x="171.6" y="125">16</text>
<text x="157.4" y="126.5">2</text>
<text x="157.4" y="128">3</text>
<text x="157.4" y="129.5">4</text>
<text x="157.4" y="131.1">5</text>
<text x="161" y="127.2">DIR2</text>
<text x="161" y="128.7">A1</text>
<text x="161" y="130.2">A2</text>
<text x="161" y="131.7">A3</text>
<text x="165.2" y="127.1">VCCB</text>
<text x="167.2" y="128.7">B1</text>
<text x="167.2" y="130.2">B2</text>
<text x="167.2" y="131.7">B3</text>
<text x="171.6" y="126.5">15</text>
<text x="171.6" y="128">14</text>
<text x="171.6" y="129.5">13</text>
<text x="171.6" y="131.1">12</text>
<text x="60.3" y="136.4" transform="rotate(-90 60.3 136.4)">9</text>
<text x="61" y="132.9" transform="rotate(-90 61 132.9)">THERMAL</text>
<text x="157.4" y="132.6">6</text>
<text x="157.4" y="134.1">7</text>
<text x="157.4" y="135.6">8</text>
<text x="161" y="133.2">A4</text>
<text x="161" y="134.8">DIR3</text>
<text x="161" y="136.3">DIR4</text>
<text x="166" y="134.8">GND</text>
<text x="167" y="136.3">OE</text>
<text x="167.2" y="133.2">B4</text>
<text x="171.6" y="132.6">11</text>
<text x="171.6" y="134.1">10</text>
<text x="171.6" y="135.6">9</text>
<text x="61.4" y="149.3">1</text>
<text x="75.6" y="149.3">8</text>
<text x="61.4" y="150.9">2</text>
<text x="61.4" y="152.4">3</text>
<text x="61.4" y="153.9">4</text>
<text x="65" y="150">OUT1</text>
<text x="65" y="151.5">IN1-</text>
<text x="65" y="153.1">IN1+</text>
<text x="65" y="154.6">V-</text>
<text x="69.4" y="151.5">OUT2</text>
<text x="70.1" y="154.6">IN2+</text>
<text x="70.4" y="153">IN2-</text>
<text x="71.2" y="150">V+</text>
<text x="75.6" y="150.9">7</text>
<text x="75.6" y="152.4">6</text>
<text x="75.6" y="153.9">5</text>
</g>
</svg>
